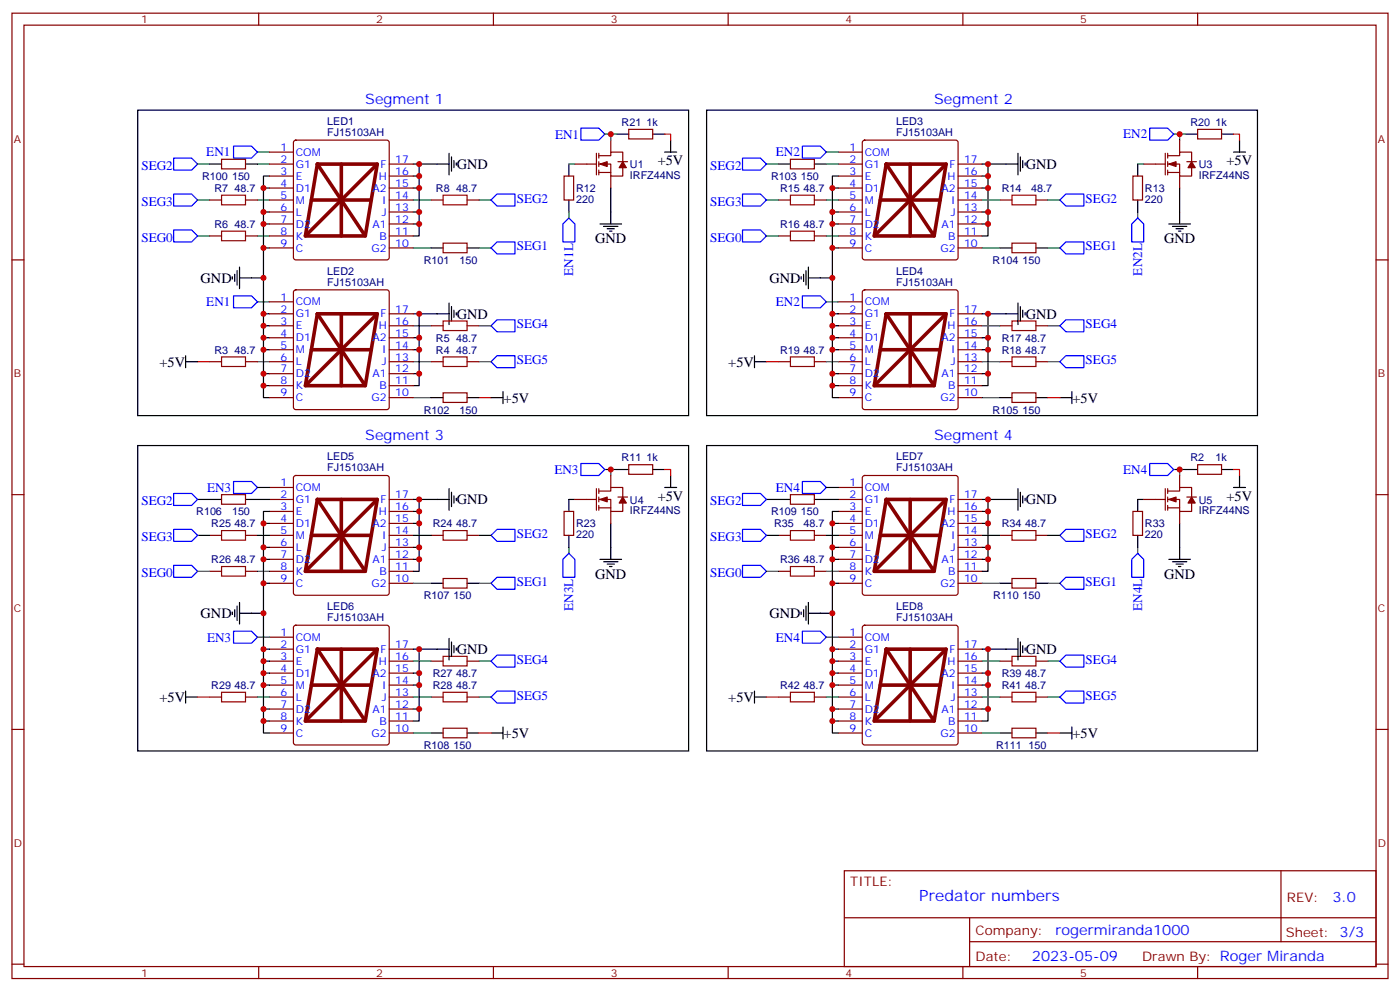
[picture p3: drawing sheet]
<svg xmlns="http://www.w3.org/2000/svg" width="412mm" height="292mm" viewBox="0 0 412 292" stroke-linecap="round" stroke-linejoin="round" font-family="sans-serif">
<g fill="none" stroke="#870000" stroke-width=".35">
<path d="M3.5 3.9h405.4v284.3h-405.4zM7.1 7.4h398.2v277.3h-398.2zM76.2 3.9v3.5M145.3 3.9v3.5M214.5 3.9v3.5M283.6 3.9v3.5M352.8 3.9v3.5M185.2 38.1h7.1v2.8h-7.1zM352.8 38.1h7v2.8h-7zM61.7 58.9h3.6M65.3 46.9h7v2.8h-7zM72.3 58.9h3.5"/>
<path d="M79.4 44.8h7M79.4 48.3h7M79.4 51.9h7M79.4 55.4h7M79.4 58.9h7M86.7 41.5l.4-.2h26.8l.5 .2 .3 .5v33.8l-.3 .5-.5 .3h-26.8l-.5-.3-.2-.5v-33.8zM114.7 48.3h7M114.7 51.9h7M114.7 55.4h7M114.7 58.9h7M127 58.9h3.5M137.6 58.9h3.5"/>
<path d="M166.2 51.9h2.8v7h-2.8zM169.3 48.3h6.4M175.7 45.2v6.3M176.4 48.3h3.5v3.6h3.5v-2.5M176.4 45.9h3.5v-1.1h3.5v2.8M176.4 45.2v1.4M176.4 47.6v1.4M176.4 50.1v1.4M176.4 50.8h3.5M179.9 41.3v3.5M179.9 51.9v3.5M182 47.6h2.9"/>
<path d="M229.3 58.9h3.5M232.8 46.9h7.1v2.8h-7.1zM239.9 58.9h3.5M246.9 44.8h7.1M246.9 48.3h7.1M246.9 51.9h7.1M246.9 55.4h7.1M246.9 58.9h7.1M254.2 41.5l.5-.2h26.8l.5 .2 .2 .5v33.8l-.2 .5-.5 .3h-26.8l-.5-.3-.2-.5v-33.8zM282.2 48.3h7.1M282.2 51.9h7.1M282.2 55.4h7.1"/>
<path d="M282.2 58.9h7.1M294.6 58.9h3.5M305.2 58.9h3.5M333.7 51.9h2.8v7h-2.8zM336.9 48.3h6.4M343.3 45.2v6.3M344 48.3h3.5v3.6h3.5v-2.5M344 45.9h3.5v-1.1h3.5v2.8M344 50.8h3.5M344 45.2v1.4M344 47.6v1.4M344 50.1v1.4"/>
<path d="M347.5 41.3v3.5M347.5 51.9v3.5M349.6 47.6h2.8M3.5 76.6h3.6M61.7 69.5h3.6M72.3 69.5h3.5M79.4 62.4h7M79.4 66h7M79.4 69.5h7M79.4 73h7M114.7 62.4h7M114.7 66h7"/>
<path d="M114.7 69.5h7M114.7 73h7M130.5 71.6h7.1v2.8h-7.1zM229.3 69.5h3.5M239.9 69.5h3.5M246.9 62.4h7.1M246.9 66h7.1M246.9 69.5h7.1M246.9 73h7.1M282.2 62.4h7.1M282.2 66h7.1M282.2 69.5h7.1"/>
<path d="M282.2 73h7.1M298.1 71.6h7.1v2.8h-7.1zM405.3 76.6h3.6M79.4 88.9h7M79.4 92.4h7M79.4 96h7M79.4 99.5h7M86.7 85.6l.4-.2h26.8l.5 .2 .3 .5v33.8l-.3 .5-.5 .3h-26.8l-.5-.3-.2-.5v-33.8zM114.7 92.4h7M114.7 96h7M114.7 99.5h7M127 96h3.5"/>
<path d="M137.6 96h3.5M246.9 88.9h7.1M246.9 92.4h7.1M246.9 96h7.1M246.9 99.5h7.1M254.2 85.6l.5-.2h26.8l.5 .2 .2 .5v33.8l-.2 .5-.5 .3h-26.8l-.5-.3-.2-.5v-33.8zM282.2 92.4h7.1M282.2 96h7.1M282.2 99.5h7.1M294.6 96h3.5M305.2 96h3.5M61.7 106.5h3.6"/>
<path d="M72.3 106.5h3.5M79.4 103h7M79.4 106.5h7M79.4 110.1h7M79.4 113.6h7M79.4 117.1h7M114.7 103h7M114.7 106.5h7M114.7 110.1h7M114.7 113.6h7M114.7 117.1h7M127 106.5h3.5"/>
<path d="M130.5 115.7h7.1v2.8h-7.1zM137.6 106.5h3.5M229.3 106.5h3.5M239.9 106.5h3.5M246.9 103h7.1M246.9 106.5h7.1M246.9 110.1h7.1M246.9 113.6h7.1M246.9 117.1h7.1M282.2 103h7.1M282.2 106.5h7.1M282.2 110.1h7.1"/>
<path d="M282.2 113.6h7.1M282.2 117.1h7.1M294.6 106.5h3.5M298.1 115.7h7.1v2.8h-7.1zM305.2 106.5h3.5M185.2 136.9h7.1v2.8h-7.1zM352.8 136.9h7v2.8h-7zM3.5 145.7h3.6M61.7 157.7h3.6M65.3 145.7h7v2.8h-7zM72.3 157.7h3.5M79.4 147.1h7"/>
<path d="M79.4 157.7h7M79.4 143.6h7M79.4 150.6h7M79.4 154.2h7M86.7 140.3l.4-.2h26.8l.5 .2 .3 .5v33.8l-.3 .5-.5 .2h-26.8l-.5-.2-.2-.5v-33.8zM114.7 147.1h7M114.7 157.7h7M114.7 150.6h7M114.7 154.2h7M127 157.7h3.5M137.6 157.7h3.5M166.2 150.6h2.8v7.1h-2.8z"/>
<path d="M169.3 147.1h6.4M175.7 143.9v6.4M176.4 147.1h3.5v3.5h3.5v-2.4M176.4 144.6h3.5v-1h3.5v2.8M176.4 143.9v1.4M176.4 146.4v1.4M176.4 148.9v1.4M176.4 149.6h3.5M179.9 140.1v3.5M179.9 150.6v3.6M182 146.4h2.9M229.3 157.7h3.5"/>
<path d="M232.8 145.7h7.1v2.8h-7.1zM239.9 157.7h3.5M246.9 147.1h7.1M246.9 157.7h7.1M246.9 143.6h7.1M246.9 150.6h7.1M246.9 154.2h7.1M254.2 140.3l.5-.2h26.8l.5 .2 .2 .5v33.8l-.2 .5-.5 .2h-26.8l-.5-.2-.2-.5v-33.8zM282.2 147.1h7.1M282.2 157.7h7.1M282.2 150.6h7.1M282.2 154.2h7.1"/>
<path d="M294.6 157.7h3.5M305.2 157.7h3.5M333.7 150.6h2.8v7.1h-2.8zM336.9 147.1h6.4M343.3 143.9v6.4M344 147.1h3.5v3.5h3.5v-2.4M344 144.6h3.5v-1h3.5v2.8M344 143.9v1.4M344 146.4v1.4M344 148.9v1.4M344 149.6h3.5M347.5 140.1v3.5"/>
<path d="M347.5 150.6v3.6M349.6 146.4h2.8M405.3 145.7h3.6M61.7 168.3h3.6M72.3 168.3h3.5M79.4 168.3h7M79.4 161.2h7M79.4 164.7h7M79.4 171.8h7M114.7 168.3h7M114.7 161.2h7M114.7 164.7h7"/>
<path d="M114.7 171.8h7M130.5 170.4h7.1v2.8h-7.1zM229.3 168.3h3.5M239.9 168.3h3.5M246.9 168.3h7.1M246.9 161.2h7.1M246.9 164.7h7.1M246.9 171.8h7.1M282.2 168.3h7.1M282.2 161.2h7.1M282.2 164.7h7.1M282.2 171.8h7.1"/>
<path d="M298.1 170.4h7.1v2.8h-7.1zM79.4 194.7h7M79.4 187.7h7M79.4 191.2h7M79.4 198.3h7M86.7 184.4l.4-.2h26.8l.5 .2 .3 .5v33.8l-.3 .5-.5 .2h-26.8l-.5-.2-.2-.5v-33.8zM114.7 194.7h7M114.7 191.2h7M114.7 198.3h7M127 194.7h3.5M137.6 194.7h3.5M246.9 194.7h7.1"/>
<path d="M246.9 187.7h7.1M246.9 191.2h7.1M246.9 198.3h7.1M254.2 184.4l.5-.2h26.8l.5 .2 .2 .5v33.8l-.2 .5-.5 .2h-26.8l-.5-.2-.2-.5v-33.8zM282.2 194.7h7.1M282.2 191.2h7.1M282.2 198.3h7.1M294.6 194.7h3.5M305.2 194.7h3.5M3.5 214.8h3.6M61.7 205.3h3.6M72.3 205.3h3.5"/>
<path d="M79.4 205.3h7M79.4 201.8h7M79.4 208.8h7M79.4 212.4h7M79.4 215.9h7M114.7 205.3h7M114.7 201.8h7M114.7 208.8h7M114.7 212.4h7M114.7 215.9h7M127 205.3h3.5M130.5 214.5h7.1v2.8h-7.1z"/>
<path d="M137.6 205.3h3.5M229.3 205.3h3.5M239.9 205.3h3.5M246.9 205.3h7.1M246.9 201.8h7.1M246.9 208.8h7.1M246.9 212.4h7.1M246.9 215.9h7.1M282.2 205.3h7.1M282.2 201.8h7.1M282.2 208.8h7.1M282.2 212.4h7.1"/>
<path d="M282.2 215.9h7.1M294.6 205.3h3.5M298.1 214.5h7.1v2.8h-7.1zM305.2 205.3h3.5M405.3 214.8h3.6M248.7 256.5h156.6v28.2h-156.6zM377.3 256.5v20.9M248.7 270.3h156.5M285.6 277.4h119.6M285.6 270.3v14.1M3.5 284h3.6M76.2 284.7v3.5"/>
<path d="M145.3 284.7v3.5M214.5 284.7v3.5M283.6 284.7v3.5M352.8 284.7v3.5M405.3 284h3.6"/>
</g>
<g fill="none" stroke="#008700" stroke-width=".35">
<path d="M178.2 39.5h1.7v1.8M179.9 39.5h1.8M345.7 39.5h1.8v1.8M347.5 39.5h1.7M58.2 58.9h3.5M58.2 48.3h3.5M75.8 44.8h3.6M75.8 58.9h3.6M75.8 48.3h3.6M121.7 58.9h5.3M141.1 58.9h3.5M167.6 48.3h1.7"/>
<path d="M225.8 58.9h3.5M225.8 48.3h3.5M243.4 44.8h3.5M243.4 58.9h3.5M243.4 48.3h3.5M289.3 58.9h5.3M308.7 58.9h3.5M335.1 48.3h1.8M58.2 69.5h3.5M75.8 69.5h3.6M121.7 73h5.3M141.1 73h3.5"/>
<path d="M167.6 62.4v1.8M225.8 69.5h3.5M243.4 69.5h3.5M289.3 73h5.3M308.7 73h3.5M335.1 62.4v1.8M75.8 88.9h3.6M121.7 96h5.3M141.1 96h3.5M243.4 88.9h3.5M289.3 96h5.3M308.7 96h3.5"/>
<path d="M75.8 106.5h3.6M121.7 106.5h5.3M121.7 117.1h5.3M141.1 106.5h3.5M243.4 106.5h3.5M289.3 106.5h5.3M289.3 117.1h5.3M308.7 106.5h3.5M178.2 138.3h1.7v1.8M179.9 138.3h1.8M345.7 138.3h1.8v1.8M347.5 138.3h1.7"/>
<path d="M58.2 147.1h3.5M58.2 157.7h3.5M75.8 147.1h3.6M75.8 157.7h3.6M75.8 143.6h3.6M121.7 157.7h5.3M141.1 157.7h3.5M167.6 147.1h1.7M225.8 147.1h3.5M225.8 157.7h3.5M243.4 147.1h3.5M243.4 157.7h3.5"/>
<path d="M243.4 143.6h3.5M289.3 157.7h5.3M308.7 157.7h3.5M335.1 147.1h1.8M58.2 168.3h3.5M75.8 168.3h3.6M121.7 171.8h5.3M141.1 171.8h3.5M167.6 161.2v1.8M225.8 168.3h3.5M243.4 168.3h3.5M289.3 171.8h5.3"/>
<path d="M308.7 171.8h3.5M335.1 161.2v1.8M75.8 187.7h3.6M121.7 194.7h5.3M141.1 194.7h3.5M243.4 187.7h3.5M289.3 194.7h5.3M308.7 194.7h3.5M75.8 205.3h3.6M121.7 205.3h5.3M121.7 215.9h5.3M141.1 205.3h3.5"/>
<path d="M243.4 205.3h3.5M289.3 205.3h5.3M289.3 215.9h5.3M308.7 205.3h3.5"/>
</g>
<g fill="none" stroke="#00f" stroke-width=".35">
<path d="M171.1 37.7h5.3l1.8 1.8-1.8 1.8h-5.3zM338.7 37.7h5.3l1.7 1.8-1.7 1.8h-5.3zM51.2 57.2h5.2l1.8 1.7-1.8 1.8h-5.2zM51.2 46.6h5.2l1.8 1.7-1.8 1.8h-5.2zM68.8 43h5.3l1.7 1.8-1.7 1.8h-5.3zM146.4 57.2h5.3v3.5h-5.3l-1.8-1.8zM218.7 46.6h5.3l1.8 1.7-1.8 1.8h-5.3zM218.7 57.2h5.3l1.8 1.7-1.8 1.8h-5.3zM236.4 43h5.3l1.7 1.8-1.7 1.8h-5.3zM314 57.2h5.3v3.5h-5.3l-1.8-1.8zM51.2 67.7h5.2l1.8 1.8-1.8 1.8h-5.2zM144.6 73l1.8-1.7h5.3v3.5h-5.3z"/>
<path d="M167.6 64.2l1.7 1.8v5.3h-3.5v-5.3zM218.7 67.7h5.3l1.8 1.8-1.8 1.8h-5.3zM314 71.3h5.3v3.5h-5.3l-1.8-1.8zM335.1 64.2l1.8 1.8v5.3h-3.5v-5.3zM68.8 87.1h5.3l1.7 1.8-1.7 1.8h-5.3zM144.6 96l1.8-1.8h5.3v3.5h-5.3zM236.4 87.1h5.3l1.7 1.8-1.7 1.8h-5.3zM312.2 96l1.8-1.8h5.3v3.5h-5.3zM144.6 106.5l1.8-1.7h5.3v3.5h-5.3zM314 104.8h5.3v3.5h-5.3l-1.8-1.8zM171.1 136.5h5.3l1.8 1.8-1.8 1.8h-5.3zM338.7 136.5h5.3l1.7 1.8-1.7 1.8h-5.3z"/>
<path d="M51.2 145.3h5.2l1.8 1.8-1.8 1.8h-5.2zM51.2 155.9h5.2l1.8 1.8-1.8 1.8h-5.2zM68.8 141.8h5.3l1.7 1.8-1.7 1.7h-5.3zM144.6 157.7l1.8-1.8h5.3v3.6h-5.3zM218.7 145.3h5.3l1.8 1.8-1.8 1.8h-5.3zM218.7 155.9h5.3l1.8 1.8-1.8 1.8h-5.3zM236.4 141.8h5.3l1.7 1.8-1.7 1.7h-5.3zM314 155.9h5.3v3.6h-5.3l-1.8-1.8zM51.2 166.5h5.2l1.8 1.8-1.8 1.7h-5.2zM144.6 171.8l1.8-1.8h5.3v3.6h-5.3zM167.6 163l1.7 1.7v5.3h-3.5v-5.3zM218.7 166.5h5.3l1.8 1.8-1.8 1.7h-5.3z"/>
<path d="M312.2 171.8l1.8-1.8h5.3v3.6h-5.3zM335.1 163l1.8 1.7v5.3h-3.5v-5.3zM68.8 185.9h5.3l1.7 1.8-1.7 1.7h-5.3zM144.6 194.7l1.8-1.7h5.3v3.5h-5.3zM236.4 185.9h5.3l1.7 1.8-1.7 1.7h-5.3zM312.2 194.7l1.8-1.7h5.3v3.5h-5.3zM144.6 205.3l1.8-1.7h5.3v3.5h-5.3zM314 203.6h5.3v3.5h-5.3l-1.8-1.8z"/>
</g>
<g fill="none" stroke="#000" stroke-width=".35">
<path d="M40.6 32.5h162.2v89.9h-162.2zM181.7 39.5h3.5M192.3 39.5h3.5M208.1 32.5h162.3v89.9h-162.3zM349.2 39.5h3.6M359.8 39.5h3.6M61.7 48.3h3.6M72.3 48.3h3.5M77.6 55.4v17.6h1.8M79.4 51.9h-1.8v3.5h1.8M121.7 51.9h1.8M121.7 48.3h10.6"/>
<path d="M123.5 55.4v10.6h-1.8M123.5 48.3v7.1h-1.8M132.3 45.2v6.3M133 46.2v4.2M133.7 47.3v2.1M134.4 48v.7M167.6 48.3v3.6M167.6 58.9v3.5M179.9 55.4v10.6M195.8 44.8h3.5M197.6 41.3v3.5M229.3 48.3h3.5"/>
<path d="M239.9 48.3h3.5M245.2 55.4v17.6h1.7M246.9 51.9h-1.7v3.5h1.7M289.3 51.9h1.7M289.3 48.3h10.6M291 48.3v7.1h-1.7M291 55.4v10.6h-1.7M299.9 45.2v6.3M300.6 46.2v4.2M301.3 47.3v2.1M302 48v.7M335.1 48.3v3.6"/>
<path d="M335.1 58.9v3.5M347.5 55.4v10.6M363.4 44.8h3.5M365.1 41.3v3.5M69.8 79.7v4.3M70.6 78.7v6.3M77.6 73v8.8M77.6 66h1.8M77.6 62.4h1.8M121.7 62.4h1.8M123.5 66v3.5h-1.8M127 73h3.5"/>
<path d="M137.6 73h3.5M176.7 66h6.4M177.8 66.7h4.2M178.9 67.4h2.1M179.6 68.1h.7M237.4 79.7v4.3M238.1 78.7v6.3M245.2 66h1.7M245.2 62.4h1.7M245.2 73v8.8M289.3 62.4h1.7M291 66v3.5h-1.7"/>
<path d="M294.6 73h3.5M305.2 73h3.5M344.3 66h6.4M345.4 66.7h4.2M346.4 67.4h2.1M347.1 68.1h.7M68.4 81.5v.7M69.1 80.8v2.1M70.6 81.8h7v14.2h1.8M77.6 99.5v17.6h1.8M77.6 96v3.5h1.8M77.6 92.4h1.8"/>
<path d="M121.7 92.4h10.6M123.5 99.5v10.6h-1.8M123.5 92.4v7.1h-1.8M132.3 89.3v6.3M133 90.3v4.2M133.7 91.4v2.1M134.4 92.1v.7M236 81.5v.7M236.7 80.8v2.1M238.1 81.8h7.1v14.2h1.7M245.2 96v3.5h1.7M245.2 99.5v17.6h1.7"/>
<path d="M245.2 92.4h1.7M289.3 92.4h10.6M291 92.4v7.1h-1.7M291 99.5v10.6h-1.7M299.9 89.3v6.3M300.6 90.3v4.2M301.3 91.4v2.1M302 92.1v.7M54.7 106.5h3.5M54.7 104.8v3.5M77.6 110.1h1.8M77.6 103h1.8"/>
<path d="M77.6 113.6h1.8M121.7 103h1.8M123.5 110.1v3.5h-1.8M127 117.1h3.5M137.6 117.1h3.5M144.6 117.1h3.6M148.2 115.4v3.5M222.2 106.5h3.6M222.2 104.8v3.5M245.2 110.1h1.7M245.2 103h1.7M245.2 113.6h1.7"/>
<path d="M289.3 103h1.7M291 110.1v3.5h-1.7M294.6 117.1h3.5M305.2 117.1h3.5M312.2 117.1h3.5M315.7 115.4v3.5M40.6 131.2h162.2v90h-162.2zM181.7 138.3h3.5M192.3 138.3h3.5M208.1 131.2h162.3v90h-162.3zM349.2 138.3h3.6M359.8 138.3h3.6"/>
<path d="M61.7 147.1h3.6M72.3 147.1h3.5M77.6 154.2v17.6h1.8M79.4 150.6h-1.8v3.6h1.8M121.7 147.1h10.6M121.7 150.6h1.8M123.5 147.1v7.1h-1.8M123.5 154.2v10.5h-1.8M132.3 143.9v6.4M133 145v4.2M133.7 146.1v2.1M134.4 146.8v.7"/>
<path d="M167.6 147.1v3.5M167.6 157.7v3.5M179.9 154.2v10.5M195.8 143.6h3.5M197.6 140.1v3.5M229.3 147.1h3.5M239.9 147.1h3.5M245.2 154.2v17.6h1.7M246.9 150.6h-1.7v3.6h1.7M289.3 147.1h10.6M289.3 150.6h1.7M291 147.1v7.1h-1.7"/>
<path d="M291 154.2v10.5h-1.7M299.9 143.9v6.4M300.6 145v4.2M301.3 146.1v2.1M302 146.8v.7M335.1 147.1v3.5M335.1 157.7v3.5M347.5 154.2v10.5M363.4 143.6h3.5M365.1 140.1v3.5M69.1 179.6v2.1M69.8 178.5v4.2"/>
<path d="M70.6 177.4v6.4M77.6 171.8v8.8M77.6 164.7h1.8M77.6 161.2h1.8M121.7 161.2h1.8M123.5 164.7v3.6h-1.8M127 171.8h3.5M137.6 171.8h3.5M176.7 164.7h6.4M177.8 165.5h4.2M178.9 166.2h2.1M179.6 166.9h.7"/>
<path d="M236.7 179.6v2.1M237.4 178.5v4.2M238.1 177.4v6.4M245.2 171.8v8.8M245.2 164.7h1.7M245.2 161.2h1.7M289.3 161.2h1.7M291 164.7v3.6h-1.7M294.6 171.8h3.5M305.2 171.8h3.5M344.3 164.7h6.4M345.4 165.5h4.2"/>
<path d="M346.4 166.2h2.1M347.1 166.9h.7M68.4 180.3v.7M70.6 180.6h7v14.1h1.8M77.6 194.7v3.6h1.8M77.6 198.3v17.6h1.8M77.6 191.2h1.8M121.7 191.2h10.6M123.5 191.2v7.1h-1.8M123.5 198.3v10.5h-1.8M132.3 188v6.4M133 189.1v4.2"/>
<path d="M133.7 190.1v2.2M134.4 190.9v.7M236 180.3v.7M238.1 180.6h7.1v14.1h1.7M245.2 194.7v3.6h1.7M245.2 198.3v17.6h1.7M245.2 191.2h1.7M289.3 191.2h10.6M291 191.2v7.1h-1.7M291 198.3v10.5h-1.7M299.9 188v6.4M300.6 189.1v4.2"/>
<path d="M301.3 190.1v2.2M302 190.9v.7M54.7 203.6v3.5M54.7 205.3h3.5M77.6 201.8h1.8M77.6 212.4h1.8M77.6 208.8h1.8M121.7 201.8h1.8M123.5 208.8v3.6h-1.8M127 215.9h3.5M137.6 215.9h3.5M144.6 215.9h3.6"/>
<path d="M148.2 214.1v3.6M222.2 203.6v3.5M222.2 205.3h3.6M245.2 201.8h1.7M245.2 212.4h1.7M245.2 208.8h1.7M289.3 201.8h1.7M291 208.8v3.6h-1.7M294.6 215.9h3.5M305.2 215.9h3.5M312.2 215.9h3.5M315.7 214.1v3.6"/>
</g>
<path d="M195.8 39.5h1.8v1.8M363.4 39.5h1.7v1.8M58.2 106.5h3.5M141.1 117.1h3.5M225.8 106.5h3.5M308.7 117.1h3.5M195.8 138.3h1.8v1.8M363.4 138.3h1.7v1.8M58.2 205.3h3.5M141.1 215.9h3.5M225.8 205.3h3.5M308.7 215.9h3.5" fill="none" stroke="#f00" stroke-width=".35"/>
<g fill="none" stroke="#870000" stroke-width="1.1">
<path d="M91.7 58.9h17.7M93.5 48.3h17.6l-3.5 21.2h-17.6zM93.5 48.3l14.1 21.2M100.5 48.3v21.2M111.1 48.3l-21.1 21.2M259.3 58.9h17.6M261.1 48.3h17.6l-3.5 21.2h-17.7zM261.1 48.3l14.1 21.2M268.1 48.3v21.2M278.7 48.3l-21.2 21.2M93.5 92.4h17.6l-3.5 21.2h-17.6zM93.5 92.4l14.1 21.2"/>
<path d="M100.5 92.4v21.2M111.1 92.4l-21.1 21.2M261.1 92.4h17.6l-3.5 21.2h-17.7zM261.1 92.4l14.1 21.2M268.1 92.4v21.2M278.7 92.4l-21.2 21.2M91.7 103h17.7M259.3 103h17.6M91.7 157.7h17.7M93.5 147.1h17.6l-3.5 21.2h-17.6zM93.5 147.1l14.1 21.2M100.5 147.1v21.2"/>
<path d="M111.1 147.1l-21.1 21.2M259.3 157.7h17.6M261.1 147.1h17.6l-3.5 21.2h-17.7zM261.1 147.1l14.1 21.2M268.1 147.1v21.2M278.7 147.1l-21.2 21.2M93.5 191.2h17.6l-3.5 21.2h-17.6zM93.5 191.2l14.1 21.2M100.5 191.2v21.2M111.1 191.2l-21.1 21.2M261.1 191.2h17.6l-3.5 21.2h-17.7zM261.1 191.2l14.1 21.2"/>
<path d="M268.1 191.2v21.2M278.7 191.2l-21.2 21.2M91.7 201.8h17.7M259.3 201.8h17.6"/>
</g>
<g fill="none" stroke="#a10000" stroke-width=".35">
<path d="M65.3 57.5h7v2.8h-7zM130.5 57.5h7.1v2.8h-7.1zM232.8 57.5h7.1v2.8h-7.1zM298.1 57.5h7.1v2.8h-7.1zM65.3 68.1h7v2.8h-7zM232.8 68.1h7.1v2.8h-7.1zM130.5 94.5h7.1v2.9h-7.1zM298.1 94.5h7.1v2.9h-7.1zM65.3 105.1h7v2.9h-7zM130.5 105.1h7.1v2.9h-7.1zM232.8 105.1h7.1v2.9h-7.1zM298.1 105.1h7.1v2.9h-7.1z"/>
<path d="M65.3 156.3h7v2.8h-7zM130.5 156.3h7.1v2.8h-7.1zM232.8 156.3h7.1v2.8h-7.1zM298.1 156.3h7.1v2.8h-7.1zM65.3 166.9h7v2.8h-7zM232.8 166.9h7.1v2.8h-7.1zM130.5 193.3h7.1v2.8h-7.1zM298.1 193.3h7.1v2.8h-7.1zM65.3 203.9h7v2.8h-7zM130.5 203.9h7.1v2.8h-7.1zM232.8 203.9h7.1v2.8h-7.1zM298.1 203.9h7.1v2.8h-7.1z"/>
</g>
<g fill="#870000" stroke="#870000" stroke-width=".35">
<path d="M183.4 47.6l1.1 1.8h-2.1z"/>
<path d="M176.7 48.3l2.2-.7v1.4z"/>
<path d="M351 47.6l1.1 1.8h-2.1z"/>
<path d="M344.3 48.3l2.1-.7v1.4z"/>
<path d="M183.4 146.4l1.1 1.8h-2.1z"/>
<path d="M176.7 147.1l2.2-.7v1.4z"/>
<path d="M351 146.4l1.1 1.8h-2.1z"/>
<path d="M344.3 147.1l2.1-.7v1.4z"/>
</g>
<g fill="#c00">
<circle cx="77.6" cy="81.8" r=".88"/>
<circle cx="77.6" cy="73" r=".88"/>
<circle cx="77.6" cy="110.1" r=".88"/>
<circle cx="77.6" cy="66" r=".88"/>
<circle cx="77.6" cy="103" r=".88"/>
<circle cx="77.6" cy="113.6" r=".88"/>
<circle cx="123.5" cy="103" r=".88"/>
<circle cx="77.6" cy="92.4" r=".88"/>
<circle cx="77.6" cy="62.4" r=".88"/>
<circle cx="123.5" cy="51.9" r=".88"/>
<circle cx="123.5" cy="62.4" r=".88"/>
<circle cx="123.5" cy="110.1" r=".88"/>
<circle cx="123.5" cy="99.5" r=".88"/>
<circle cx="123.5" cy="92.4" r=".88"/>
<circle cx="77.6" cy="99.5" r=".88"/>
<circle cx="77.6" cy="96" r=".88"/>
<circle cx="77.6" cy="55.4" r=".88"/>
<circle cx="123.5" cy="66" r=".88"/>
<circle cx="123.5" cy="55.4" r=".88"/>
<circle cx="123.5" cy="48.3" r=".88"/>
<circle cx="291" cy="48.3" r=".88"/>
<circle cx="291" cy="55.4" r=".88"/>
<circle cx="291" cy="66" r=".88"/>
<circle cx="245.2" cy="55.4" r=".88"/>
<circle cx="245.2" cy="96" r=".88"/>
<circle cx="245.2" cy="99.5" r=".88"/>
<circle cx="291" cy="92.4" r=".88"/>
<circle cx="291" cy="99.5" r=".88"/>
<circle cx="291" cy="110.1" r=".88"/>
<circle cx="291" cy="62.4" r=".88"/>
<circle cx="291" cy="51.9" r=".88"/>
<circle cx="245.2" cy="62.4" r=".88"/>
<circle cx="245.2" cy="92.4" r=".88"/>
<circle cx="291" cy="103" r=".88"/>
<circle cx="245.2" cy="113.6" r=".88"/>
<circle cx="245.2" cy="103" r=".88"/>
<circle cx="245.2" cy="66" r=".88"/>
<circle cx="245.2" cy="110.1" r=".88"/>
<circle cx="245.2" cy="73" r=".88"/>
<circle cx="245.2" cy="81.8" r=".88"/>
<circle cx="123.5" cy="147.1" r=".88"/>
<circle cx="123.5" cy="154.2" r=".88"/>
<circle cx="123.5" cy="164.7" r=".88"/>
<circle cx="77.6" cy="154.2" r=".88"/>
<circle cx="77.6" cy="194.7" r=".88"/>
<circle cx="77.6" cy="198.3" r=".88"/>
<circle cx="123.5" cy="191.2" r=".88"/>
<circle cx="123.5" cy="198.3" r=".88"/>
<circle cx="123.5" cy="208.8" r=".88"/>
<circle cx="123.5" cy="161.2" r=".88"/>
<circle cx="123.5" cy="150.6" r=".88"/>
<circle cx="77.6" cy="161.2" r=".88"/>
<circle cx="77.6" cy="191.2" r=".88"/>
<circle cx="123.5" cy="201.8" r=".88"/>
<circle cx="77.6" cy="212.4" r=".88"/>
<circle cx="77.6" cy="201.8" r=".88"/>
<circle cx="77.6" cy="164.7" r=".88"/>
<circle cx="77.6" cy="208.8" r=".88"/>
<circle cx="77.6" cy="171.8" r=".88"/>
<circle cx="77.6" cy="180.6" r=".88"/>
<circle cx="291" cy="147.1" r=".88"/>
<circle cx="291" cy="154.2" r=".88"/>
<circle cx="291" cy="164.7" r=".88"/>
<circle cx="245.2" cy="154.2" r=".88"/>
<circle cx="245.2" cy="194.7" r=".88"/>
<circle cx="245.2" cy="198.3" r=".88"/>
<circle cx="291" cy="191.2" r=".88"/>
<circle cx="291" cy="198.3" r=".88"/>
<circle cx="291" cy="208.8" r=".88"/>
<circle cx="291" cy="161.2" r=".88"/>
<circle cx="291" cy="150.6" r=".88"/>
<circle cx="245.2" cy="161.2" r=".88"/>
<circle cx="245.2" cy="191.2" r=".88"/>
<circle cx="291" cy="201.8" r=".88"/>
<circle cx="245.2" cy="212.4" r=".88"/>
<circle cx="245.2" cy="201.8" r=".88"/>
<circle cx="245.2" cy="164.7" r=".88"/>
<circle cx="245.2" cy="208.8" r=".88"/>
<circle cx="245.2" cy="171.8" r=".88"/>
<circle cx="245.2" cy="180.6" r=".88"/>
<circle cx="347.5" cy="138.3" r=".88"/>
<circle cx="179.9" cy="138.3" r=".88"/>
<circle cx="347.5" cy="39.5" r=".88"/>
<circle cx="179.9" cy="39.5" r=".88"/>
</g>
<text font-size="4.6" fill="#00f" x="270.8" y="265.5">Predator numbers</text>
<g font-size="4.2" fill="#00f">
<text x="107.6" y="30.7">Segment 1</text>
<text x="275.2" y="30.7">Segment 2</text>
<text x="107.6" y="129.5">Segment 3</text>
<text x="275.2" y="129.5">Segment 4</text>
<text x="392.5" y="265.7">3.0</text>
<text x="310.9" y="275.3">rogermiranda1000</text>
<text x="304" y="283.1">2023-05-09</text>
</g>
<g font-size="4.2">
<text x="134.6" y="49.8">GND</text>
<text x="193.7" y="48.7">+5V</text>
<text x="302.2" y="49.8">GND</text>
<text x="361.3" y="48.7">+5V</text>
<text x="175.3" y="71.6">GND</text>
<text x="342.9" y="71.6">GND</text>
<text x="59.1" y="83.3">GND</text>
<text x="226.7" y="83.3">GND</text>
<text x="134.6" y="93.9">GND</text>
<text x="302.2" y="93.9">GND</text>
<text x="46.9" y="108">+5V</text>
<text x="214.5" y="108">+5V</text>
<text x="148.3" y="118.6">+5V</text>
<text x="315.9" y="118.6">+5V</text>
<text x="134.6" y="148.6">GND</text>
<text x="193.7" y="147.5">+5V</text>
<text x="302.2" y="148.6">GND</text>
<text x="361.3" y="147.5">+5V</text>
<text x="175.3" y="170.4">GND</text>
<text x="342.9" y="170.4">GND</text>
<text x="59.1" y="182.1">GND</text>
<text x="226.7" y="182.1">GND</text>
<text x="134.6" y="192.7">GND</text>
<text x="302.2" y="192.7">GND</text>
<text x="46.9" y="206.8">+5V</text>
<text x="214.5" y="206.8">+5V</text>
<text x="148.3" y="217.3">+5V</text>
<text x="315.9" y="217.3">+5V</text>
</g>
<g font-size="3.9" fill="#00f">
<text x="163.5" y="40.8">EN1</text>
<text x="330.9" y="40.8">EN2</text>
<text x="60.8" y="46.1">EN1</text>
<text x="228.6" y="46.1">EN2</text>
<text x="41.6" y="50.1">SEG2</text>
<text x="209.2" y="50.1">SEG2</text>
<text x="152.2" y="59.7">SEG2</text>
<text x="319.8" y="59.7">SEG2</text>
<text x="41.6" y="60.7">SEG3</text>
<text x="209.2" y="60.7">SEG3</text>
<text x="41.6" y="71.2">SEG0</text>
<text x="209.2" y="71.2">SEG0</text>
<text x="152.2" y="73.8">SEG1</text>
<text x="319.8" y="73.8">SEG1</text>
<text x="168.8" y="81.2" transform="rotate(-90 168.8 81.2)">EN1L</text>
<text x="336.4" y="81.2" transform="rotate(-90 336.4 81.2)">EN2L</text>
<text x="60.8" y="90.2">EN1</text>
<text x="228.6" y="90.2">EN2</text>
<text x="152.2" y="96.7">SEG4</text>
<text x="319.8" y="96.7">SEG4</text>
<text x="152.2" y="107.3">SEG5</text>
<text x="319.8" y="107.3">SEG5</text>
<text x="163.3" y="139.6">EN3</text>
<text x="330.9" y="139.6">EN4</text>
<text x="41.6" y="148.9">SEG2</text>
<text x="61" y="144.9">EN3</text>
<text x="209.2" y="148.9">SEG2</text>
<text x="228.6" y="144.9">EN4</text>
<text x="41.6" y="159.4">SEG3</text>
<text x="152.2" y="158.4">SEG2</text>
<text x="209.2" y="159.4">SEG3</text>
<text x="319.8" y="158.4">SEG2</text>
<text x="41.6" y="170">SEG0</text>
<text x="152.2" y="172.6">SEG1</text>
<text x="209.2" y="170">SEG0</text>
<text x="319.8" y="172.6">SEG1</text>
<text x="168.8" y="179.9" transform="rotate(-90 168.8 179.9)">EN3L</text>
<text x="336.4" y="179.9" transform="rotate(-90 336.4 179.9)">EN4L</text>
<text x="61" y="188.9">EN3</text>
<text x="228.6" y="188.9">EN4</text>
<text x="152.2" y="195.5">SEG4</text>
<text x="319.8" y="195.5">SEG4</text>
<text x="152.2" y="206.1">SEG5</text>
<text x="319.8" y="206.1">SEG5</text>
</g>
<g font-size="3.9" fill="#800">
<text x="250.5" y="261.1">TITLE:</text>
<text x="379.1" y="265.7">REV:</text>
<text x="287.4" y="275.3">Company:</text>
<text x="378.7" y="275.9">Sheet: 3/3</text>
<text x="287.4" y="282.9">Date:</text>
<text x="336.4" y="283">Drawn By: Roger Miranda</text>
</g>
<g font-size="3.2" fill="#800">
<text x="41.6" y="6.9">1</text>
<text x="110.8" y="6.9">2</text>
<text x="179.9" y="6.9">3</text>
<text x="249.1" y="6.9">4</text>
<text x="318.2" y="6.9">5</text>
<text x="4.1" y="42">A</text>
<text x="405.9" y="42">A</text>
<text x="4.1" y="111.1">B</text>
<text x="405.9" y="111.1">B</text>
<text x="4.1" y="180.3">C</text>
<text x="405.9" y="180.3">C</text>
<text x="4.1" y="249.4">D</text>
<text x="405.9" y="249.4">D</text>
<text x="41.6" y="287.7">1</text>
<text x="110.8" y="287.7">2</text>
<text x="179.9" y="287.7">3</text>
<text x="249.1" y="287.7">4</text>
<text x="318.2" y="287.7">5</text>
</g>
<g font-size="3.2" fill="#000080">
<text x="96.4" y="40">FJ15103AH</text>
<text x="96.4" y="36.8">LED1</text>
<text x="183.1" y="37.1">R21</text>
<text x="190.4" y="37.1">1k</text>
<text x="264" y="40">FJ15103AH</text>
<text x="264" y="36.8">LED3</text>
<text x="350.7" y="37.1">R20</text>
<text x="358" y="37.1">1k</text>
<text x="59.6" y="53">R100</text>
<text x="68.3" y="53">150</text>
<text x="185.6" y="52.6">IRFZ44NS</text>
<text x="185.6" y="49.5">U1</text>
<text x="227.1" y="53">R103</text>
<text x="235.9" y="53">150</text>
<text x="353.1" y="52.6">IRFZ44NS</text>
<text x="353.1" y="49.5">U3</text>
<text x="63.2" y="56.5">R7</text>
<text x="69.1" y="56.5">48.7</text>
<text x="128.4" y="56.5">R8</text>
<text x="134.4" y="56.5">48.7</text>
<text x="169.7" y="59.7">220</text>
<text x="169.7" y="56.5">R12</text>
<text x="229.8" y="56.5">R15</text>
<text x="236.7" y="56.5">48.7</text>
<text x="295.1" y="56.5">R14</text>
<text x="303.7" y="56.5">48.7</text>
<text x="337.3" y="59.7">220</text>
<text x="337.3" y="56.5">R13</text>
<text x="63.2" y="67.1">R6</text>
<text x="69.1" y="67.1">48.7</text>
<text x="229.8" y="67.1">R16</text>
<text x="236.7" y="67.1">48.7</text>
<text x="124.8" y="77.7">R101</text>
<text x="135.4" y="77.7">150</text>
<text x="292.4" y="77.7">R104</text>
<text x="301.2" y="77.7">150</text>
<text x="96.4" y="80.9">LED2</text>
<text x="264" y="80.9">LED4</text>
<text x="96.4" y="84.1">FJ15103AH</text>
<text x="264" y="84.1">FJ15103AH</text>
<text x="128.4" y="100.6">R5</text>
<text x="134.4" y="100.6">48.7</text>
<text x="295.1" y="100.6">R17</text>
<text x="301.9" y="100.6">48.7</text>
<text x="63.2" y="104.2">R3</text>
<text x="69.1" y="104.2">48.7</text>
<text x="128.4" y="104.2">R4</text>
<text x="134.4" y="104.2">48.7</text>
<text x="229.8" y="104.2">R19</text>
<text x="236.7" y="104.2">48.7</text>
<text x="295.1" y="104.2">R18</text>
<text x="301.9" y="104.2">48.7</text>
<text x="124.8" y="121.8">R102</text>
<text x="135.4" y="121.8">150</text>
<text x="292.4" y="121.8">R105</text>
<text x="301.2" y="121.8">150</text>
<text x="96.4" y="135.6">LED5</text>
<text x="183.1" y="135.9">R11</text>
<text x="190.4" y="135.9">1k</text>
<text x="264" y="135.6">LED7</text>
<text x="350.7" y="135.9">R2</text>
<text x="358" y="135.9">1k</text>
<text x="96.4" y="138.8">FJ15103AH</text>
<text x="264" y="138.8">FJ15103AH</text>
<text x="185.6" y="148.3">U4</text>
<text x="353.1" y="148.3">U5</text>
<text x="57.8" y="151.8">R106</text>
<text x="62.2" y="155.3">R25</text>
<text x="68.3" y="151.8">150</text>
<text x="69.1" y="155.3">48.7</text>
<text x="127.5" y="155.3">R24</text>
<text x="134.4" y="155.3">48.7</text>
<text x="169.7" y="155.3">R23</text>
<text x="185.6" y="151.4">IRFZ44NS</text>
<text x="227.1" y="151.8">R109</text>
<text x="228.1" y="155.3">R35</text>
<text x="235.9" y="151.8">150</text>
<text x="236.7" y="155.3">48.7</text>
<text x="295.1" y="155.3">R34</text>
<text x="301.9" y="155.3">48.7</text>
<text x="337.3" y="155.3">R33</text>
<text x="353.1" y="151.4">IRFZ44NS</text>
<text x="169.7" y="158.5">220</text>
<text x="337.3" y="158.5">220</text>
<text x="62.2" y="165.9">R26</text>
<text x="69.1" y="165.9">48.7</text>
<text x="229.8" y="165.9">R36</text>
<text x="236.7" y="165.9">48.7</text>
<text x="96.4" y="179.7">LED6</text>
<text x="124.8" y="176.5">R107</text>
<text x="133.6" y="176.5">150</text>
<text x="264" y="179.7">LED8</text>
<text x="292.5" y="176.5">R110</text>
<text x="301.2" y="176.5">150</text>
<text x="96.4" y="182.9">FJ15103AH</text>
<text x="264" y="182.9">FJ15103AH</text>
<text x="62.2" y="202.9">R29</text>
<text x="69.1" y="202.9">48.7</text>
<text x="127.5" y="199.4">R27</text>
<text x="127.5" y="202.9">R28</text>
<text x="134.4" y="199.4">48.7</text>
<text x="134.4" y="202.9">48.7</text>
<text x="229.8" y="202.9">R42</text>
<text x="236.7" y="202.9">48.7</text>
<text x="295.1" y="199.4">R39</text>
<text x="295.1" y="202.9">R41</text>
<text x="301.9" y="199.4">48.7</text>
<text x="301.9" y="202.9">48.7</text>
<text x="124.8" y="220.6">R108</text>
<text x="133.6" y="220.6">150</text>
<text x="293.4" y="220.6">R111</text>
<text x="302.9" y="220.6">150</text>
</g>
<g font-size="3.2" fill="#00f">
<text x="82.6" y="44.5">1</text>
<text x="82.6" y="48">2</text>
<text x="87.1" y="45.9">COM</text>
<text x="116.4" y="48">17</text>
<text x="250.2" y="44.5">1</text>
<text x="250.2" y="48">2</text>
<text x="254.7" y="45.9">COM</text>
<text x="284" y="48">17</text>
<text x="82.6" y="51.5">3</text>
<text x="87.1" y="49.4">G1</text>
<text x="87.1" y="52.9">E</text>
<text x="111.6" y="52.9">H</text>
<text x="112.1" y="49.4">F</text>
<text x="116.4" y="51.5">16</text>
<text x="250.2" y="51.5">3</text>
<text x="254.7" y="49.4">G1</text>
<text x="254.7" y="52.9">E</text>
<text x="279.1" y="52.9">H</text>
<text x="279.7" y="49.4">F</text>
<text x="284" y="51.5">16</text>
<text x="82.6" y="55">4</text>
<text x="82.6" y="58.6">5</text>
<text x="87.1" y="56.4">D1</text>
<text x="87.1" y="60">M</text>
<text x="109.8" y="56.4">A2</text>
<text x="112.6" y="60">I</text>
<text x="116.4" y="58.6">14</text>
<text x="116.4" y="55">15</text>
<text x="250.2" y="55">4</text>
<text x="250.2" y="58.6">5</text>
<text x="254.7" y="56.4">D1</text>
<text x="254.7" y="60">M</text>
<text x="277.3" y="56.4">A2</text>
<text x="280.2" y="60">I</text>
<text x="284" y="58.6">14</text>
<text x="284" y="55">15</text>
<text x="82.6" y="62.1">6</text>
<text x="82.6" y="65.6">7</text>
<text x="87.1" y="63.5">L</text>
<text x="112.5" y="63.5">J</text>
<text x="116.4" y="65.6">12</text>
<text x="116.4" y="62.1">13</text>
<text x="250.2" y="62.1">6</text>
<text x="250.2" y="65.6">7</text>
<text x="254.7" y="63.5">L</text>
<text x="280.1" y="63.5">J</text>
<text x="284" y="65.6">12</text>
<text x="284" y="62.1">13</text>
<text x="82.6" y="69.1">8</text>
<text x="87.1" y="67">D2</text>
<text x="87.1" y="70.6">K</text>
<text x="109.8" y="67">A1</text>
<text x="111.8" y="70.6">B</text>
<text x="116.4" y="69.1">11</text>
<text x="250.2" y="69.1">8</text>
<text x="254.7" y="67">D2</text>
<text x="254.7" y="70.6">K</text>
<text x="277.3" y="67">A1</text>
<text x="279.3" y="70.6">B</text>
<text x="284" y="69.1">11</text>
<text x="82.6" y="72.7">9</text>
<text x="87.1" y="74.1">C</text>
<text x="109.5" y="74.1">G2</text>
<text x="116.4" y="72.7">10</text>
<text x="250.2" y="72.7">9</text>
<text x="254.7" y="74.1">C</text>
<text x="277" y="74.1">G2</text>
<text x="284" y="72.7">10</text>
<text x="82.6" y="88.5">1</text>
<text x="87.1" y="90">COM</text>
<text x="250.2" y="88.5">1</text>
<text x="254.7" y="90">COM</text>
<text x="82.6" y="92.1">2</text>
<text x="82.6" y="95.6">3</text>
<text x="87.1" y="93.5">G1</text>
<text x="112.1" y="93.5">F</text>
<text x="116.4" y="95.6">16</text>
<text x="116.4" y="92.1">17</text>
<text x="250.2" y="92.1">2</text>
<text x="250.2" y="95.6">3</text>
<text x="254.7" y="93.5">G1</text>
<text x="279.7" y="93.5">F</text>
<text x="284" y="95.6">16</text>
<text x="284" y="92.1">17</text>
<text x="82.6" y="99.1">4</text>
<text x="87.1" y="97">E</text>
<text x="87.1" y="100.5">D1</text>
<text x="109.8" y="100.5">A2</text>
<text x="111.6" y="97">H</text>
<text x="116.4" y="99.1">15</text>
<text x="250.2" y="99.1">4</text>
<text x="254.7" y="97">E</text>
<text x="254.7" y="100.5">D1</text>
<text x="277.3" y="100.5">A2</text>
<text x="279.1" y="97">H</text>
<text x="284" y="99.1">15</text>
<text x="82.6" y="102.7">5</text>
<text x="82.6" y="106.2">6</text>
<text x="87.1" y="104.1">M</text>
<text x="87.1" y="107.6">L</text>
<text x="112.5" y="107.6">J</text>
<text x="112.6" y="104.1">I</text>
<text x="116.4" y="106.2">13</text>
<text x="116.4" y="102.7">14</text>
<text x="250.2" y="102.7">5</text>
<text x="250.2" y="106.2">6</text>
<text x="254.7" y="104.1">M</text>
<text x="254.7" y="107.6">L</text>
<text x="280.1" y="107.6">J</text>
<text x="280.2" y="104.1">I</text>
<text x="284" y="106.2">13</text>
<text x="284" y="102.7">14</text>
<text x="82.6" y="109.7">7</text>
<text x="82.6" y="113.2">8</text>
<text x="87.1" y="111.1">D2</text>
<text x="109.8" y="111.1">A1</text>
<text x="116.4" y="113.2">11</text>
<text x="116.4" y="109.7">12</text>
<text x="250.2" y="109.7">7</text>
<text x="250.2" y="113.2">8</text>
<text x="254.7" y="111.1">D2</text>
<text x="277.3" y="111.1">A1</text>
<text x="284" y="113.2">11</text>
<text x="284" y="109.7">12</text>
<text x="82.6" y="116.8">9</text>
<text x="87.1" y="114.7">K</text>
<text x="87.1" y="118.2">C</text>
<text x="109.5" y="118.2">G2</text>
<text x="111.8" y="114.7">B</text>
<text x="116.4" y="116.8">10</text>
<text x="250.2" y="116.8">9</text>
<text x="254.7" y="114.7">K</text>
<text x="254.7" y="118.2">C</text>
<text x="277" y="118.2">G2</text>
<text x="279.3" y="114.7">B</text>
<text x="284" y="116.8">10</text>
<text x="82.6" y="143.2">1</text>
<text x="250.2" y="143.2">1</text>
<text x="82.6" y="146.8">2</text>
<text x="87.1" y="144.6">COM</text>
<text x="87.1" y="148.2">G1</text>
<text x="112.1" y="148.2">F</text>
<text x="116.4" y="146.8">17</text>
<text x="250.2" y="146.8">2</text>
<text x="254.7" y="144.6">COM</text>
<text x="254.7" y="148.2">G1</text>
<text x="279.7" y="148.2">F</text>
<text x="284" y="146.8">17</text>
<text x="82.6" y="150.3">3</text>
<text x="82.6" y="153.8">4</text>
<text x="87.1" y="151.7">E</text>
<text x="87.1" y="155.2">D1</text>
<text x="109.8" y="155.2">A2</text>
<text x="111.6" y="151.7">H</text>
<text x="116.4" y="153.8">15</text>
<text x="116.4" y="150.3">16</text>
<text x="250.2" y="150.3">3</text>
<text x="250.2" y="153.8">4</text>
<text x="254.7" y="151.7">E</text>
<text x="254.7" y="155.2">D1</text>
<text x="277.3" y="155.2">A2</text>
<text x="279.1" y="151.7">H</text>
<text x="284" y="153.8">15</text>
<text x="284" y="150.3">16</text>
<text x="82.6" y="157.3">5</text>
<text x="82.6" y="160.9">6</text>
<text x="87.1" y="158.8">M</text>
<text x="112.6" y="158.8">I</text>
<text x="116.4" y="160.9">13</text>
<text x="116.4" y="157.3">14</text>
<text x="250.2" y="157.3">5</text>
<text x="250.2" y="160.9">6</text>
<text x="254.7" y="158.8">M</text>
<text x="280.2" y="158.8">I</text>
<text x="284" y="160.9">13</text>
<text x="284" y="157.3">14</text>
<text x="82.6" y="164.4">7</text>
<text x="82.6" y="167.9">8</text>
<text x="87.1" y="162.3">L</text>
<text x="87.1" y="165.8">D2</text>
<text x="109.8" y="165.8">A1</text>
<text x="112.5" y="162.3">J</text>
<text x="116.4" y="167.9">11</text>
<text x="116.4" y="164.4">12</text>
<text x="250.2" y="164.4">7</text>
<text x="250.2" y="167.9">8</text>
<text x="254.7" y="162.3">L</text>
<text x="254.7" y="165.8">D2</text>
<text x="277.3" y="165.8">A1</text>
<text x="280.1" y="162.3">J</text>
<text x="284" y="167.9">11</text>
<text x="284" y="164.4">12</text>
<text x="82.6" y="171.5">9</text>
<text x="87.1" y="169.3">K</text>
<text x="87.1" y="172.9">C</text>
<text x="109.5" y="172.9">G2</text>
<text x="111.8" y="169.3">B</text>
<text x="116.4" y="171.5">10</text>
<text x="250.2" y="171.5">9</text>
<text x="254.7" y="169.3">K</text>
<text x="254.7" y="172.9">C</text>
<text x="277" y="172.9">G2</text>
<text x="279.3" y="169.3">B</text>
<text x="284" y="171.5">10</text>
<text x="82.6" y="187.3">1</text>
<text x="82.6" y="190.9">2</text>
<text x="87.1" y="188.7">COM</text>
<text x="116.4" y="190.9">17</text>
<text x="250.2" y="187.3">1</text>
<text x="250.2" y="190.9">2</text>
<text x="254.7" y="188.7">COM</text>
<text x="284" y="190.9">17</text>
<text x="82.6" y="194.4">3</text>
<text x="82.6" y="197.9">4</text>
<text x="87.1" y="192.3">G1</text>
<text x="87.1" y="195.8">E</text>
<text x="111.6" y="195.8">H</text>
<text x="112.1" y="192.3">F</text>
<text x="116.4" y="197.9">15</text>
<text x="116.4" y="194.4">16</text>
<text x="250.2" y="194.4">3</text>
<text x="250.2" y="197.9">4</text>
<text x="254.7" y="192.3">G1</text>
<text x="254.7" y="195.8">E</text>
<text x="279.1" y="195.8">H</text>
<text x="279.7" y="192.3">F</text>
<text x="284" y="197.9">15</text>
<text x="284" y="194.4">16</text>
<text x="82.6" y="201.4">5</text>
<text x="87.1" y="199.3">D1</text>
<text x="87.1" y="202.8">M</text>
<text x="109.8" y="199.3">A2</text>
<text x="112.6" y="202.8">I</text>
<text x="116.4" y="201.4">14</text>
<text x="250.2" y="201.4">5</text>
<text x="254.7" y="199.3">D1</text>
<text x="254.7" y="202.8">M</text>
<text x="277.3" y="199.3">A2</text>
<text x="280.2" y="202.8">I</text>
<text x="284" y="201.4">14</text>
<text x="82.6" y="205">6</text>
<text x="82.6" y="208.5">7</text>
<text x="87.1" y="206.4">L</text>
<text x="87.1" y="209.9">D2</text>
<text x="109.8" y="209.9">A1</text>
<text x="112.5" y="206.4">J</text>
<text x="116.4" y="208.5">12</text>
<text x="116.4" y="205">13</text>
<text x="250.2" y="205">6</text>
<text x="250.2" y="208.5">7</text>
<text x="254.7" y="206.4">L</text>
<text x="254.7" y="209.9">D2</text>
<text x="277.3" y="209.9">A1</text>
<text x="280.1" y="206.4">J</text>
<text x="284" y="208.5">12</text>
<text x="284" y="205">13</text>
<text x="82.6" y="212">8</text>
<text x="82.6" y="215.5">9</text>
<text x="87.1" y="213.4">K</text>
<text x="111.8" y="213.4">B</text>
<text x="116.4" y="215.5">10</text>
<text x="116.4" y="212">11</text>
<text x="250.2" y="212">8</text>
<text x="250.2" y="215.5">9</text>
<text x="254.7" y="213.4">K</text>
<text x="279.3" y="213.4">B</text>
<text x="284" y="215.5">10</text>
<text x="284" y="212">11</text>
<text x="87.1" y="217">C</text>
<text x="109.5" y="217">G2</text>
<text x="254.7" y="217">C</text>
<text x="277" y="217">G2</text>
</g>
</svg>
